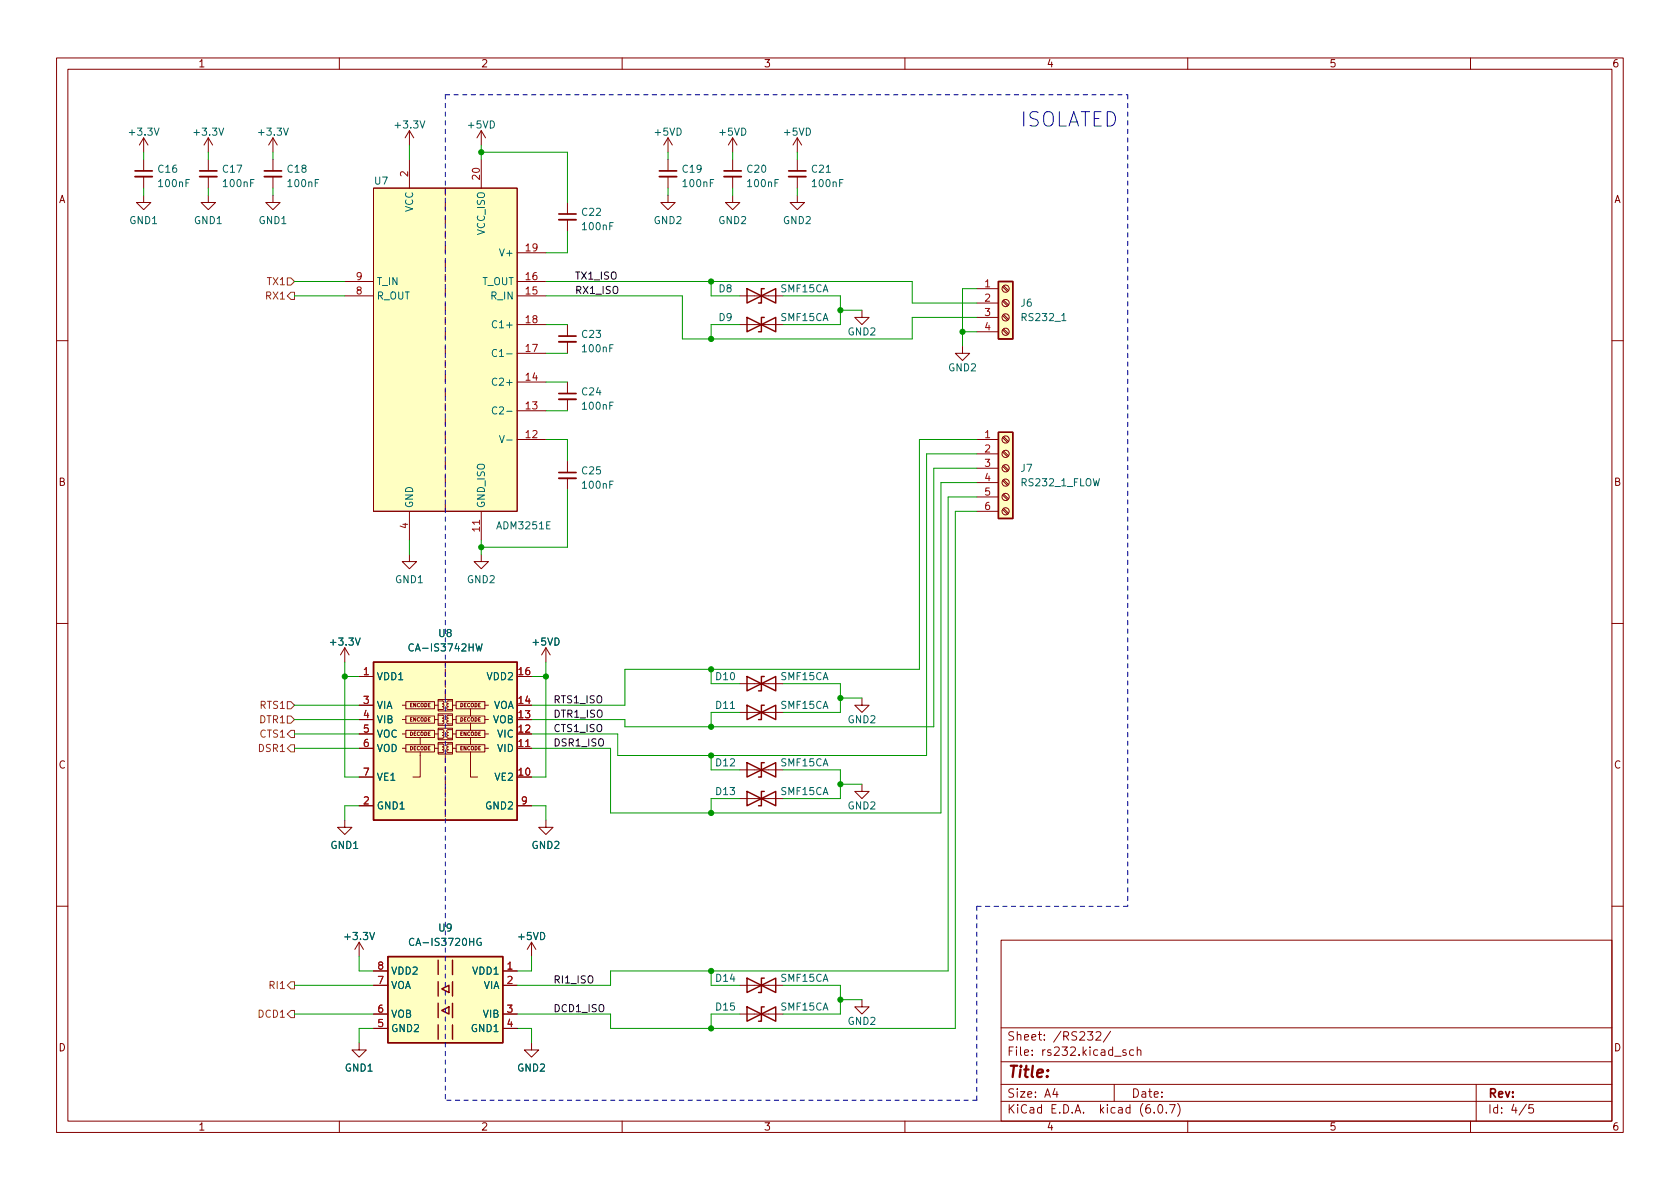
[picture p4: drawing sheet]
<svg xmlns="http://www.w3.org/2000/svg" width="297mm" height="210mm" viewBox="0 0 297 210" stroke-linecap="round" stroke-linejoin="round" font-family="sans-serif">
<g fill="none" stroke="#840000" stroke-width=".18">
<path d="M10 10.2h277v190.1h-277zM12 12.2h273v186.1h-273zM60 10.2v2M110 10.2v2M160 10.2v2M210 10.2v2M260 10.2v2M25.4 34.5v1.3h1.3l-1.3 1.3-1.3-1.3h1.3M25.4 24.4v2.5M25.4 28.2v2M25.4 31.2v2.1M25.4 24.4l-.8 1.2"/>
<path d="M25.4 24.4l.8 1.2M36.8 34.5v1.3h1.3l-1.3 1.3-1.2-1.3h1.2M36.8 24.4l-.7 1.2M36.8 24.4v2.5M36.8 28.2v2M36.8 31.2v2.1M36.8 24.4l.8 1.2M48.3 34.5v1.3h1.2l-1.2 1.3-1.3-1.3h1.3M48.3 24.4v2.5M48.3 28.2v2M48.3 31.2v2.1M48.3 24.4l-.8 1.2"/>
<path d="M48.3 24.4l.7 1.2M66 33.3h25.4v57.1h-25.4zM72.4 23.1l-.8 1.3M72.4 23.1v2.5M72.4 28.2v5.1M72.4 23.1l.8 1.3M78.7 33.3v1.2M78.7 35.8v1.3M78.7 38.3v1.3M85.1 23.1l-.8 1.3M85.1 23.1v2.5M85.1 28.2v5.1"/>
<path d="M85.1 23.1l.8 1.3M100.3 35.8v2M100.3 38.9v2M118.1 34.5v1.3h1.3l-1.3 1.3-1.3-1.3h1.3M118.1 24.4l-.8 1.2M118.1 24.4v2.5M118.1 28.2v2M118.1 31.2v2.1M118.1 24.4l.8 1.2M129.5 34.5v1.3h1.3l-1.3 1.3-1.2-1.3h1.2M129.5 24.4l-.7 1.2M129.5 24.4v2.5"/>
<path d="M129.5 28.2v2M129.5 31.2v2.1M129.5 24.4l.8 1.2M141 34.5v1.3h1.2l-1.2 1.3-1.3-1.3h1.3M141 24.4v2.5M141 28.2v2M141 31.2v2.1M141 24.4l-.8 1.2M141 24.4l.7 1.2M61 52.3h5M61 49.8h5M78.7 40.9v1.3"/>
<path d="M78.7 43.4v1.3M78.7 46v1.2M78.7 48.5v1.3M78.7 51v1.3M78.7 53.6v1.3M78.7 56.1v1.3M78.7 58.7v1.2M91.4 52.3h5.1M91.4 49.8h5.1M91.4 57.4h5.1M91.4 44.7h5.1M100.3 57.4v2"/>
<path d="M130.8 52.3h7.6M130.8 57.4h7.6M152.4 54.9v1.2h1.3l-1.3 1.3-1.3-1.3h1.3M172.7 51h3.8M172.7 53.6h3.8M172.7 56.1h3.8M172.7 58.7h3.8M177.3 58.3l.8 .9M177.3 55.8l.8 .8M177.3 53.3l.8 .8M177.3 50.7l.8 .9M177.4 58.2l.9 .8"/>
<path d="M177.4 55.6l.9 .9M177.4 53.1l.9 .8M177.4 50.5l.9 .9M10 60.2h2M78.7 61.2v1.3M78.7 63.7v1.3M78.7 66.3v1.3M78.7 68.8v1.3M78.7 71.4v1.2M78.7 73.9v1.3M78.7 76.4v1.3M78.7 79v1.3"/>
<path d="M91.4 77.7h5.1M91.4 72.6h5.1M91.4 67.6h5.1M91.4 62.5h5.1M100.3 60.4v2.1M100.3 67.6v2M100.3 70.6v2M170.2 61.2v1.3h1.2l-1.2 1.2-1.3-1.2h1.3M172.7 77.7h3.8M177.3 79.9l.8 .9M177.3 77.4l.8 .8M177.4 79.8l.9 .8"/>
<path d="M177.4 77.2l.9 .8M285 60.2h2M72.4 98v1.3h1.3l-1.3 1.3-1.3-1.3h1.3M72.4 90.4v5.1M78.7 81.5v1.3M78.7 84.1v1.2M78.7 86.6v1.3M78.7 89.1v1.3M85.1 98v1.3h1.3l-1.3 1.3-1.3-1.3h1.3M85.1 90.4v5.1M100.3 81.5v2.1M100.3 84.6v2"/>
<path d="M172.7 80.3h3.8M172.7 82.8h3.8M172.7 85.3h3.8M172.7 87.9h3.8M172.7 90.4h3.8M177.3 90.1l.8 .8M177.3 87.5l.8 .9M177.3 85l.8 .8M177.3 82.5l.8 .8M177.4 89.9l.9 .8M177.4 87.4l.9 .8M177.4 84.8l.9 .9"/>
<path d="M177.4 82.3l.9 .8M10 110.2h2M61 114.5l-.8 1.3M61 114.5v2.6M61 114.5l.7 1.3M63.5 119.6h2.5M78.7 117.1v.6M78.7 118.4v1.2M96.5 114.5l-.7 1.3M96.5 114.5v2.6M96.5 114.5l.8 1.3M285 110.2h2"/>
<path d="M63.5 132.3h2.5M63.5 129.8h2.5M63.5 127.2h2.5M63.5 124.7h2.5M63.5 137.4h2.5M71.1 132.3h.7M71.1 129.8h.7M71.1 127.2h.7M71.1 124.7h.7M71.8 131.7h5v1.3h-5zM71.8 129.2h5v1.2h-5zM71.8 126.6h5v1.3h-5z"/>
<path d="M71.8 124.1h5v1.2h-5zM74.3 133v4.4h-1.3M74.3 130.4v1.3M76.8 132.3h.7M76.8 129.8h.7M76.8 127.2h.7M76.8 124.7h.7M77.5 131.3h2.5v2h-2.5zM77.5 128.8h2.5v2h-2.5zM77.5 126.2h2.5v2.1h-2.5zM77.5 123.7h2.5v2h-2.5zM77.5 131.6h.8l.2 .2-.3 .3 .3 .2-.1 .2-.2 .1 .3 .1-.1 .3-.9 .1"/>
<path d="M77.5 129h.8l.2 .3-.3 .2 .3 .2-.1 .3h-.2l.3 .2-.1 .3-.9 .1M77.5 126.5h.8l.2 .2-.3 .3 .3 .2-.1 .2-.2 .1 .3 .1-.1 .3-.9 .1M77.5 123.9l.8 .1 .2 .2-.3 .3 .3 .2-.1 .2-.2 .1 .3 .1-.1 .3-.9 .1M78.7 120.3v1.2M78.7 122.2v1.2M78.7 133.6v1.3M78.7 135.5v1.3M78.7 137.4v1.3M78.7 139.3v1.3M80 131.6h-.8l-.2 .2 .2 .3-.2 .2 .1 .2 .1 .1-.2 .1 .1 .3 .9 .1M80 129h-.8l-.2 .3 .2 .2-.2 .2 .1 .3h.1l-.2 .2 .1 .3 .9 .1M80 126.5h-.8l-.2 .2 .2 .3-.2 .2 .1 .2 .1 .1-.2 .1 .1 .3 .9 .1"/>
<path d="M80 123.9l-.8 .1-.2 .2 .2 .3-.2 .2 .1 .2 .1 .1-.2 .1 .1 .3 .9 .1M80 132.3h.6M80 129.8h.6M80 127.2h.6M80 124.7h.6M80.6 131.7h5.1v1.3h-5.1zM80.6 129.2h5.1v1.2h-5.1zM80.6 126.6h5.1v1.3h-5.1zM80.6 124.1h5.1v1.2h-5.1zM83.2 133v4.4h1.3M83.2 125.3v1.3M83.2 127.9v1.3"/>
<path d="M83.2 130.4v1.3M85.7 132.3h.7M85.7 129.8h.7M85.7 127.2h.7M85.7 124.7h.7M91.4 132.3h2.6M130.8 120.9h7.6M130.8 126h7.6M130.8 136.1h7.6M152.4 123.4v1.3h1.3l-1.3 1.3-1.3-1.3h1.3M152.4 138.7v1.2h1.3l-1.3 1.3-1.3-1.3h1.3M61 145v1.3h1.2l-1.2 1.3-1.3-1.3h1.3"/>
<path d="M63.5 142.5h2.5M78.7 141.2v1.3M78.7 143.1v1.3M91.4 142.5h2.6M96.5 145v1.3h1.3l-1.3 1.3-1.3-1.3h1.3M130.8 141.2h7.6M10 160.2h2M63.5 166.6l-.8 1.3M63.5 166.6v2.6M63.5 166.6l.8 1.3M66 174.2h2.6M66 171.7h2.6"/>
<path d="M66 179.3h2.6M88.9 174.2h2.5M88.9 171.7h2.5M88.9 179.3h2.5M94 166.6l-.8 1.3M94 166.6v2.6M94 166.6l.7 1.3M130.8 174.2h7.6M130.8 179.3h7.6M152.4 176.8v1.2h1.3l-1.3 1.3-1.3-1.3h1.3M177 166.3h108v32h-108zM285 160.2h2"/>
<path d="M60 198.3v2M63.5 184.4v1.3h1.3l-1.3 1.2-1.3-1.2h1.3M66 181.9h2.6M88.9 181.9h2.5M94 184.4v1.3h1.2l-1.2 1.2-1.3-1.2h1.3M110 198.3v2M160 198.3v2M177 194.8h108M177 191.8h108M177 187.8h108M177 181.8h108M186.5 192.5l-.4 1h1"/>
<path d="M186.9 193v1M192.3 182.4h.9l-.5 .6 .4 .1v.7l-.2 .1h-.4l-.2-.1M193.8 182.6l.6-.2 .2 .2v.3l-.9 1h.9M196.4 182.4l-1.3 1.9M197 191.8v3M197.1 186.8h1.1M199.1 185.7l-.4-.1-.2 .2 .1 .3 .5 .1v.4h-.6M200.4 185.7l-.4-.1-.3 .3v.4l.2 .3h.5M201.1 185.8l.2-.2 .3 .1 .1 .9M201.1 185.1v1.5M204.1 196.7v.1M204.9 195.4l.2-.1a.81 .81 0 0 1 .6 .7 .81 .81 0 0 1-.3 .8h-.2a.81 .81 0 0 1-.6-.6 .81 .81 0 0 1 .3-.8z"/>
<path d="M206.2 196.7v.1M206.8 195.3h1l-.7 1.5M208.2 195.1a1.72 1.72 0 0 1 0 2.3M210 198.3v2M260 198.3v2M261 191.8v6.5M269.9 195.3l-1.3 1.9M271.1 195.3h-.7l-.1 .7 .2-.1 .5 .1 .2 .2-.1 .5-.2 .1-.6-.1"/>
<circle cx="177.8" cy="58.7" r=".63"/>
<circle cx="177.8" cy="53.6" r=".63"/>
<circle cx="177.8" cy="51" r=".63"/>
<circle cx="177.8" cy="56.1" r=".63"/>
<circle cx="177.8" cy="77.7" r=".63"/>
<circle cx="177.8" cy="85.3" r=".63"/>
<circle cx="177.8" cy="82.8" r=".63"/>
<circle cx="177.8" cy="90.4" r=".63"/>
<circle cx="177.8" cy="87.9" r=".63"/>
<circle cx="177.8" cy="80.3" r=".63"/>
</g>
<path d="M23.9 31.2h3M35.3 31.2h3.1M46.7 31.2h3.1M98.8 38.9h3.1M116.6 31.2h3M128 31.2h3.1M139.4 31.2h3.1M98.8 60.4h3.1M98.8 70.6h3.1M98.8 84.6h3.1" fill="none" stroke="#840000" stroke-width=".33"/>
<path d="M23.9 30.2h3M35.3 30.2h3.1M46.7 30.2h3.1M98.8 37.8h3.1M116.6 30.2h3M128 30.2h3.1M139.4 30.2h3.1M98.8 59.4h3.1M98.8 69.6h3.1M98.8 83.6h3.1" fill="none" stroke="#840000" stroke-width=".3"/>
<g fill="none" stroke="#840000" stroke-width=".25">
<path d="M132.1 51v2.6l5.1-2.6v2.6zM132.1 56.1v2.6l5.1-2.6v2.6zM135.1 51h-.5v2.6h-.5M135.1 56.1h-.5v2.6h-.5M176.5 49.8h2.6v10.1h-2.6zM176.5 76.4h2.6v15.3h-2.6zM66 117.1h25.4v27.9h-25.4zM132.1 119.6v2.6l5.1-2.6v2.6zM135.1 119.6h-.5v2.6h-.5M132.1 139.9v2.6l5.1-2.6v2.6zM132.1 124.7v2.5l5.1-2.5v2.5zM132.1 134.9v2.5l5.1-2.5v2.5z"/>
<path d="M135.1 139.9h-.5v2.6h-.5M135.1 124.7h-.5v2.5h-.5M135.1 134.9h-.5v2.5h-.5M68.6 169.2h20.3v15.2h-20.3zM77.5 169.8v2.5M77.5 173.6v2.5M77.5 177.4v2.6M78.1 178.7l1.3-.7v1.3zM78.1 174.9l1.3-.7v1.3zM80 169.8v2.5M80 173.6v2.5M80 177.4v2.6"/>
<path d="M132.1 173v2.5l5.1-2.5v2.5zM132.1 178v2.6l5.1-2.6v2.6zM135.1 173h-.5v2.5h-.5M135.1 178h-.5v2.6h-.5M77.5 181.2v2.6M80 181.2v2.6"/>
</g>
<g fill="#ffffc2" stroke="#ffffc2" stroke-width=".18">
<path d="M176.5 76.4h2.6v15.3h-2.6z"/>
<path d="M66 33.3h25.4v57.1h-25.4z"/>
<path d="M176.5 49.8h2.6v10.1h-2.6z"/>
<path d="M68.6 169.2h20.3v15.2h-20.3z"/>
<path d="M66 117.1h25.4v27.9h-25.4z"/>
</g>
<path d="M87.8 56.8a.6 .6 0 0 0-.8 .4 .6 .6 0 0 0 .6 .8l.2-.1M87.8 72.1a.6 .6 0 0 0-.8 .4 .6 .6 0 0 0 .6 .7l.2-.1M87.8 67a.6 .6 0 0 0-.8 .4 .6 .6 0 0 0 .6 .7l.2-.1M87.8 61.9a.6 .6 0 0 0-.8 .4 .6 .6 0 0 0 .6 .8l.2-.2M88.3 77l.4 1.3 .5-1.3M89.6 77.8h1M73.1 114a.6 .6 0 0 0-.9 .4 .6 .6 0 0 0 .6 .7l.3-.1M84.2 113.9l.3 1.2 .2-.9 .2 .9 .3-1.2M73.2 166a.6 .6 0 0 0-.9 .5 .6 .6 0 0 0 .6 .7l.3-.1M85 166a.59 .59 0 0 0-.7 .6 .59 .59 0 0 0 .7 .5l.1-.5h-.3" fill="none" stroke="#006464" stroke-width=".18"/>
<path d="M50.8 49.1h.6l.7 .7-.7 .6h-.6zM51.4 51.7h.7v1.3h-.7l-.6-.7zM50.8 126.6h.6l.7 .6-.7 .7h-.6zM50.8 124.1h.6l.7 .6-.7 .6h-.6zM51.4 129.2h.7v1.2h-.7l-.6-.6zM51.4 131.7h.7v1.3h-.7l-.6-.7zM51.4 173.6h.7v1.3h-.7l-.6-.7zM51.4 178.7h.7v1.3h-.7l-.6-.7z" fill="none" stroke="#725600" stroke-width=".18"/>
<path d="M78.7 16.8v177.8M78.7 16.8h120.7M199.4 16.8v143.5M172.7 160.3v34.3M199.4 160.3h-26.7M172.7 194.6h-94" fill="none" stroke="#0000c2" stroke-width=".18" stroke-dasharray=".8 .8"/>
<g fill="none" stroke="#009600" stroke-width=".18">
<path d="M25.4 26.9v1.3M25.4 33.3v1.2M36.8 26.9v1.3M36.8 33.3v1.2M48.3 26.9v1.3M48.3 33.3v1.2M72.4 25.6v2.6M85.1 25.6v2.6M85.1 26.9h15.2v8.9M118.1 26.9v1.3M118.1 33.3v1.2M129.5 26.9v1.3"/>
<path d="M129.5 33.3v1.2M141 26.9v1.3M141 33.3v1.2M52.1 49.8h8.9M52.1 52.3h8.9M96.5 49.8h64.8v3.8h11.4M96.5 52.3h24.1v7.6h40.7v-3.8h11.4M96.5 57.4h3.8M100.3 40.9v3.8h-3.8M125.7 49.8v2.5h5.1M130.8 57.4h-5.1v2.5M138.4 52.3h10.2v5.1h-10.2"/>
<path d="M148.6 54.9h3.8M170.2 58.7h2.5M172.7 51h-2.5v10.2M96.5 72.6h3.8M96.5 77.7h3.8v3.8M96.5 67.6h3.8M96.5 62.5h3.8M172.7 77.7h-10.1v40.7h-52.1v6.3h-16.5M72.4 95.5v2.5M85.1 95.5v2.5M100.3 86.6v10.2h-15.2M172.7 82.8h-7.6v45.7h-54.6v-1.3h-16.5"/>
<path d="M172.7 80.3h-8.9v53.3h-54.6v-3.8h-15.2M172.7 85.3h-6.3v58.5h-58.5v-11.5h-13.9M172.7 90.4h-3.8v91.5h-61v-2.6h-16.5M172.7 87.9h-5.1v83.8h-59.7v2.5h-16.5M61 119.6h2.5M61 117.1v20.3h2.5M94 119.6h2.5M96.5 117.1v20.3h-2.5M125.7 118.4v2.5h5.1M52.1 124.7h11.4M52.1 132.3h11.4M52.1 129.8h11.4"/>
<path d="M52.1 127.2h11.4M125.7 133.6v2.5h5.1M130.8 126h-5.1v2.5M138.4 120.9h10.2v5.1h-10.2M138.4 136.1h10.2v5.1h-10.2M148.6 123.4h3.8M148.6 138.7h3.8M63.5 142.5h-2.5v2.5M94 142.5h2.5v2.5M130.8 141.2h-5.1v2.6M52.1 174.2h13.9M52.1 179.3h13.9"/>
<path d="M63.5 169.2v2.5h2.5M94 169.2v2.5h-2.6M125.7 171.7v2.5h5.1M130.8 179.3h-5.1v2.6M138.4 174.2h10.2v5.1h-10.2M148.6 176.8h3.8M66 181.9h-2.5v2.5M91.4 181.9h2.6v2.5"/>
</g>
<g fill="#009600" stroke="#009600" stroke-width=".18">
<circle cx="85.1" cy="26.9" r=".46"/>
<circle cx="148.6" cy="54.9" r=".46"/>
<circle cx="170.2" cy="58.7" r=".46"/>
<circle cx="125.7" cy="128.5" r=".46"/>
<circle cx="125.7" cy="118.4" r=".46"/>
<circle cx="125.7" cy="133.6" r=".46"/>
<circle cx="148.6" cy="176.8" r=".46"/>
<circle cx="125.7" cy="171.7" r=".46"/>
<circle cx="125.7" cy="181.9" r=".46"/>
<circle cx="125.7" cy="49.8" r=".46"/>
<circle cx="125.7" cy="59.9" r=".46"/>
<circle cx="125.7" cy="143.8" r=".46"/>
<circle cx="96.5" cy="119.6" r=".46"/>
<circle cx="85.1" cy="96.8" r=".46"/>
<circle cx="61" cy="119.6" r=".46"/>
<circle cx="148.6" cy="123.4" r=".46"/>
<circle cx="148.6" cy="138.7" r=".46"/>
</g>
<text font-size="3.5" fill="#0000c2" x="180.3" y="22.4">ISOLATED</text>
<text font-size="2.8" fill="#840000" x="178" y="190.6">Title:</text>
<g font-size="2.1" fill="#840000">
<text x="178" y="184">Sheet: /RS232/</text>
<text x="178" y="186.7">File: rs232.kicad_sch</text>
<text x="178" y="196.9">KiCad E.D.A. kicad (6.0.7)</text>
<text x="178" y="194.1">Size: A4</text>
<text x="200" y="194.1">Date:</text>
<text x="263" y="194.1">Rev:</text>
<text x="263" y="196.9">Id: 4/5</text>
</g>
<g font-size="1.8" fill="#840000">
<text x="35" y="11.9">1</text>
<text x="85" y="11.9">2</text>
<text x="135" y="11.9">3</text>
<text x="185" y="11.9">4</text>
<text x="235" y="11.9">5</text>
<text x="285" y="11.9">6</text>
<text x="10.3" y="35.9">A</text>
<text x="285.3" y="35.9">A</text>
<text x="10.3" y="85.9">B</text>
<text x="285.3" y="85.9">B</text>
<text x="10.3" y="135.9">C</text>
<text x="285.3" y="135.9">C</text>
<text x="10.3" y="185.9">D</text>
<text x="285.3" y="185.9">D</text>
<text x="35" y="199.9">1</text>
<text x="85" y="199.9">2</text>
<text x="135" y="199.9">3</text>
<text x="185" y="199.9">4</text>
<text x="235" y="199.9">5</text>
<text x="285" y="199.9">6</text>
</g>
<g font-size="1.8" fill="#006464">
<text x="23.1" y="24">+3.3V</text>
<text x="34.5" y="24">+3.3V</text>
<text x="45.9" y="24">+3.3V</text>
<text x="70.1" y="22.7">+3.3V</text>
<text x="82.9" y="22.7">+5VD</text>
<text x="115.9" y="24">+5VD</text>
<text x="127.3" y="24">+5VD</text>
<text x="138.7" y="24">+5VD</text>
<text x="28" y="30.5">C16</text>
<text x="28.2" y="33.1">100nF</text>
<text x="39.5" y="30.5">C17</text>
<text x="39.6" y="33.1">100nF</text>
<text x="50.9" y="30.5">C18</text>
<text x="51" y="33.1">100nF</text>
<text x="66.3" y="32.6">U7</text>
<text x="120.7" y="30.5">C19</text>
<text x="120.9" y="33.1">100nF</text>
<text x="132.2" y="30.5">C20</text>
<text x="132.3" y="33.1">100nF</text>
<text x="143.6" y="30.5">C21</text>
<text x="143.8" y="33.1">100nF</text>
<text x="22.9" y="39.6">GND1</text>
<text x="34.4" y="39.6">GND1</text>
<text x="45.8" y="39.6">GND1</text>
<text x="73" y="37.5" transform="rotate(-90 73 37.5)">VCC</text>
<text x="85.7" y="41.5" transform="rotate(-90 85.7 41.5)">VCC_ISO</text>
<text x="103" y="38.2">C22</text>
<text x="103.1" y="40.7">100nF</text>
<text x="115.7" y="39.6">GND2</text>
<text x="127.1" y="39.6">GND2</text>
<text x="138.5" y="39.6">GND2</text>
<text x="88.7" y="45.3">V+</text>
<text x="66.5" y="53">R_OUT</text>
<text x="66.5" y="50.4">T_IN</text>
<text x="85.1" y="50.4">T_OUT</text>
<text x="86.9" y="53">R_IN</text>
<text x="127.1" y="51.7">D8</text>
<text x="138.1" y="51.7">SMF15CA</text>
<text x="87.6" y="58">C1+</text>
<text x="103" y="59.7">C23</text>
<text x="127.1" y="56.8">D9</text>
<text x="138.1" y="56.8">SMF15CA</text>
<text x="149.9" y="59.3">GND2</text>
<text x="180.5" y="54.2">J6</text>
<text x="180.9" y="56.8">RS232_1</text>
<text x="88.1" y="63.1">C1-</text>
<text x="103.1" y="62.3">100nF</text>
<text x="167.7" y="65.7">GND2</text>
<text x="87.6" y="68.2">C2+</text>
<text x="103" y="69.9">C24</text>
<text x="88.1" y="73.3">C2-</text>
<text x="103.1" y="72.4">100nF</text>
<text x="103" y="83.9">C25</text>
<text x="180.5" y="83.4">J7</text>
<text x="73" y="89.9" transform="rotate(-90 73 89.9)">GND</text>
<text x="85.7" y="89.9" transform="rotate(-90 85.7 89.9)">GND_ISO</text>
<text x="103.1" y="86.4">100nF</text>
<text x="180.7" y="86">RS232_1_FLOW</text>
<text x="88" y="93.6">ADM3251E</text>
<text x="69.9" y="103.1">GND1</text>
<text x="82.6" y="103.1">GND2</text>
<text x="77.6" y="112.6">U8</text>
<text x="58.6" y="114.1">+3.3V</text>
<text x="72.9" y="115.2">CA-IS3742HW</text>
<text x="94.3" y="114.1">+5VD</text>
<text x="66.5" y="120.3">VDD1</text>
<text x="66.5" y="125.3">VIA</text>
<text x="86.2" y="120.3">VDD2</text>
<text x="87.1" y="125.3">VOA</text>
<text x="126.6" y="120.3">D10</text>
<text x="126.6" y="125.3">D11</text>
<text x="138.1" y="120.3">SMF15CA</text>
<text x="138.1" y="125.3">SMF15CA</text>
<text x="66.5" y="127.9">VIB</text>
<text x="66.5" y="130.4">VOC</text>
<text x="87.1" y="127.9">VOB</text>
<text x="88" y="130.4">VIC</text>
<text x="149.9" y="127.9">GND2</text>
<text x="66.5" y="133">VOD</text>
<text x="88" y="133">VID</text>
<text x="126.6" y="135.5">D12</text>
<text x="138.1" y="135.5">SMF15CA</text>
<text x="66.5" y="143.1">GND1</text>
<text x="66.5" y="138">VE1</text>
<text x="86" y="143.1">GND2</text>
<text x="87.6" y="138">VE2</text>
<text x="126.6" y="140.6">D13</text>
<text x="138.1" y="140.6">SMF15CA</text>
<text x="149.9" y="143.1">GND2</text>
<text x="58.5" y="150.1">GND1</text>
<text x="94.1" y="150.1">GND2</text>
<text x="61.2" y="166.2">+3.3V</text>
<text x="73" y="167.3">CA-IS3720HG</text>
<text x="77.6" y="164.7">U9</text>
<text x="91.7" y="166.2">+5VD</text>
<text x="69.1" y="172.3">VDD2</text>
<text x="83.7" y="172.3">VDD1</text>
<text x="126.6" y="173.6">D14</text>
<text x="138.1" y="173.6">SMF15CA</text>
<text x="69.1" y="180">VOB</text>
<text x="69.1" y="174.9">VOA</text>
<text x="85.4" y="174.9">VIA</text>
<text x="85.4" y="180">VIB</text>
<text x="126.6" y="178.7">D15</text>
<text x="138.1" y="178.7">SMF15CA</text>
<text x="69.1" y="182.5">GND2</text>
<text x="83.5" y="182.5">GND1</text>
<text x="149.9" y="181.2">GND2</text>
<text x="61" y="189.5">GND1</text>
<text x="91.5" y="189.5">GND2</text>
</g>
<g font-size="1.8" fill="#a90000">
<text x="72.1" y="31.2" transform="rotate(-90 72.1 31.2)">2</text>
<text x="84.8" y="31.7" transform="rotate(-90 84.8 31.7)">20</text>
<text x="93" y="44.4">19</text>
<text x="63" y="52.1">8</text>
<text x="63" y="49.5">9</text>
<text x="93" y="52.1">15</text>
<text x="93" y="49.5">16</text>
<text x="174.1" y="50.8">1</text>
<text x="174.1" y="53.3">2</text>
<text x="93" y="57.1">18</text>
<text x="174.1" y="55.9">3</text>
<text x="174.1" y="58.4">4</text>
<text x="93" y="62.2">17</text>
<text x="93" y="67.3">14</text>
<text x="93" y="77.5">12</text>
<text x="93" y="72.4">13</text>
<text x="174.1" y="77.5">1</text>
<text x="174.1" y="80">2</text>
<text x="174.1" y="82.5">3</text>
<text x="174.1" y="85.1">4</text>
<text x="174.1" y="87.6">5</text>
<text x="72.1" y="93.5" transform="rotate(-90 72.1 93.5)">4</text>
<text x="84.8" y="93.9" transform="rotate(-90 84.8 93.9)">11</text>
<text x="174.1" y="90.2">6</text>
<text x="64.3" y="119.4">1</text>
<text x="91.7" y="119.4">16</text>
<text x="64.3" y="124.5">3</text>
<text x="91.7" y="124.5">14</text>
<text x="64.3" y="127">4</text>
<text x="64.3" y="129.5">5</text>
<text x="91.7" y="129.5">12</text>
<text x="91.7" y="127">13</text>
<text x="64.3" y="132.1">6</text>
<text x="64.3" y="137.2">7</text>
<text x="91.7" y="137.2">10</text>
<text x="91.7" y="132.1">11</text>
<text x="64.3" y="142.2">2</text>
<text x="92.2" y="142.2">9</text>
<text x="66.8" y="174">7</text>
<text x="66.8" y="171.4">8</text>
<text x="89.7" y="171.4">1</text>
<text x="89.7" y="174">2</text>
<text x="66.8" y="179.1">6</text>
<text x="89.7" y="179.1">3</text>
<text x="66.8" y="181.6">5</text>
<text x="89.7" y="181.6">4</text>
</g>
<g font-size="1.8" fill="#725600">
<text x="47.2" y="53">RX1</text>
<text x="47.4" y="50.4">TX1</text>
<text x="46.1" y="125.3">RTS1</text>
<text x="46" y="127.9">DTR1</text>
<text x="46.1" y="130.4">CTS1</text>
<text x="45.9" y="133">DSR1</text>
<text x="45.8" y="180">DCD1</text>
<text x="47.9" y="174.9">RI1</text>
</g>
<g font-size="1.8" fill="#0f0f0f">
<text x="101.6" y="52">RX1_ISO</text>
<text x="101.6" y="49.4">TX1_ISO</text>
<text x="97.8" y="124.4">RTS1_ISO</text>
<text x="97.8" y="132">DSR1_ISO</text>
<text x="97.8" y="126.9">DTR1_ISO</text>
<text x="97.8" y="129.4">CTS1_ISO</text>
<text x="97.8" y="173.9">RI1_ISO</text>
<text x="97.8" y="179">DCD1_ISO</text>
</g>
<g font-size=".9" fill="#840000">
<text x="72.4" y="125">ENCODE</text>
<text x="81.3" y="125">DECODE</text>
<text x="72.4" y="130.1">DECODE</text>
<text x="72.4" y="127.6">ENCODE</text>
<text x="81.3" y="127.6">DECODE</text>
<text x="81.3" y="130.1">ENCODE</text>
<text x="72.4" y="132.6">DECODE</text>
<text x="81.3" y="132.6">ENCODE</text>
</g>
</svg>
